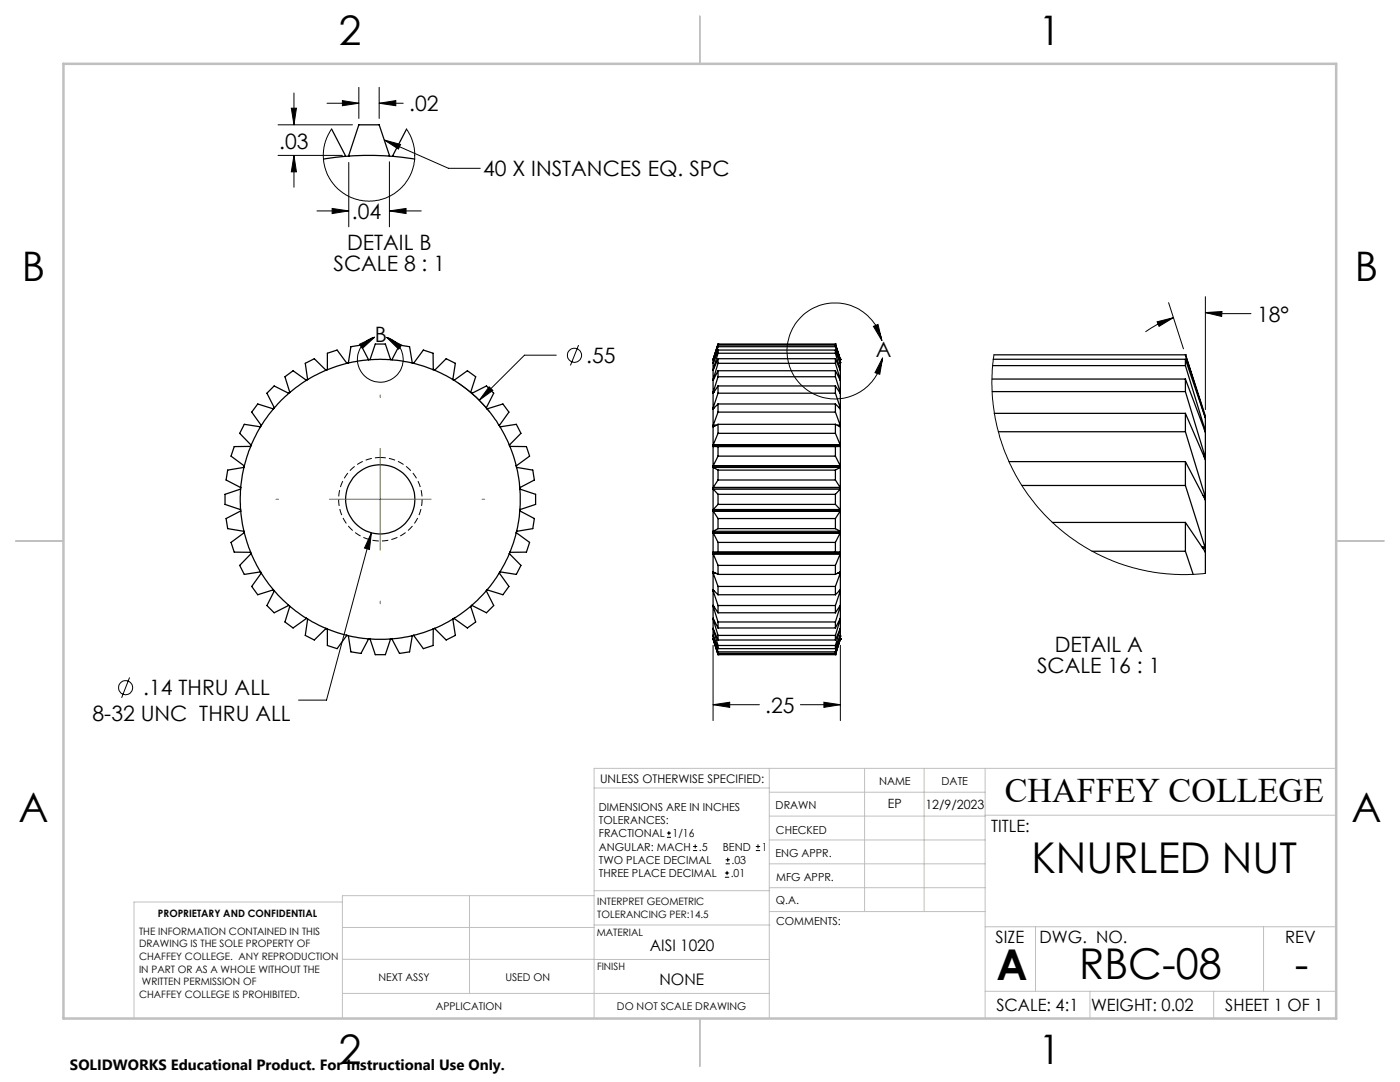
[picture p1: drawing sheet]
<svg xmlns="http://www.w3.org/2000/svg" width="279mm" height="216mm" viewBox="0 0 279 216" stroke-linecap="round" stroke-linejoin="round" font-family="sans-serif">
<g fill="none" stroke="#000" stroke-width=".25">
<path d="M66.2 25.8l2.7 5.4M68.9 31.2l-4.3 .6M69.6 31.2h-.7M69.6 31.2l3-.2 5.1 .2M69.6 31.2l2-6.3h4.1l2 6.3M77.7 31.2h.7M78.4 31.2l4.4 .6M81.1 25.8l-2.7 5.4M57.6 78.5l-2.8 2.9M57.6 78.5l-2.9-1.5-1.4 1.5 1.5 2.9M57.9 78.3l-.3 .2M61.2 75.9l-3.3 2.4"/>
<path d="M61.2 75.9l-2.7-1.9-1.6 1.2 1 3.1M61.4 75.7l-.2 .2M65.1 73.9l-3.7 1.8M65.1 73.9l-2.4-2.3-1.8 .9 .5 3.2M65.3 73.8l-.2 .1M69.2 72.5l-3.9 1.3M69.2 72.5l-1.9-2.6-2 .6v3.3M69.5 72.4l-.3 .1M73.6 71.8l-4.1 .6M73.6 71.8l-1.6-2.9-2 .3-.5 3.2M73.9 71.8h-.3M73.9 71.8h4"/>
<path d="M73.9 71.8l1-3.1h2l1 3.1M77.9 71.8h.3M78.2 71.8l4.1 .6M78.2 71.8l1.5-2.9 2 .3 .6 3.2M82.3 72.4l.3 .1M82.6 72.5l3.8 1.3M82.6 72.5l1.9-2.6 1.9 .6v3.3M86.4 73.8l.3 .1M86.7 73.9l3.6 1.8M86.7 73.9l2.3-2.3 1.9 .9-.6 3.2M90.3 75.7l.3 .2M90.6 75.9l3.3 2.4"/>
<path d="M90.6 75.9l2.7-1.9 1.6 1.2-1 3.1M93.9 78.3l.3 .2M94.2 78.5l2.8 2.9M94.2 78.5l2.9-1.5 1.4 1.5-1.5 2.9M142.3 78.5v2.9M142.3 75.9v2.4M142.3 78.3v.2M142.3 73.9v1.8M142.3 75.7v.2M142.3 73.8v.1M142.3 72.5v1.3M142.3 72.4v.1"/>
<path d="M142.3 71.8v.6M142.3 71.8h.1M142.3 78.3h.2M142.3 75.7h.1M142.3 73.8h.1M142.3 72.4h.1M142.3 71.7h.1M142.3 78.2h.2M142.3 78.2v.1M142.3 73.7h.1M142.3 73.7v.1M142.3 71.7v.1"/>
<path d="M143.3 68.7l-1 3.1M143.3 68.7h.1M143.3 68.7h23.4M143.3 68.9v.3M143.3 69.8v.7M143.3 71.6v.9M143.3 74v1.2M143.3 77v1.5M143.3 78.5l-1 2.8M143.3 78.5h23.4M143.3 77h23.4M143.3 77l-1 1.5"/>
<path d="M143.3 75.2l-1 3M143.3 75.2h23.4M143.3 74h23.4M143.3 74l-1 1.9M143.3 72.5l-1 3.2M143.3 72.5h23.4M143.3 71.6h23.4M143.3 71.6l-1 2.3M143.3 70.5l-1 3.2M143.3 70.5h23.4M143.3 69.8l-1 2.6M143.3 69.8h23.4"/>
<path d="M143.3 69.2l-1 3.2M143.3 69.2h23.4M143.3 68.9l-1 2.8M143.3 68.9h23.4M143.3 68.7l-1 3M166.7 68.7h.1M166.7 68.7l1 3M166.7 68.9v.3M166.7 69.8v.7M166.7 71.6v.9M166.7 74v1.2M166.7 77v1.5"/>
<path d="M166.7 78.5l1 2.8M166.7 77l1 1.5M166.7 75.2l1 3M166.7 74l1 1.9M166.7 72.5l1 3.2M166.7 71.6l1 2.3M166.7 70.5l1 3.2M166.7 69.8l1 2.6M166.7 69.2l1 3.2M166.7 68.9l1 2.8M167.5 78.2h.2M167.6 78.3h.1"/>
<path d="M167.6 75.7h.1M167.6 73.7h.1M167.7 72.4h.1M167.7 71.7h.1M167.7 78.5h.1M167.7 78.2v.1M167.7 75.7h.1M167.7 73.8h.1M167.7 73.7v.1M167.7 72.4v.1M167.7 71.7v.1M167.7 78.5v2.9"/>
<path d="M167.7 75.9v2.4M167.7 78.3v.2M167.7 73.9v1.8M167.7 75.7v.2M167.7 73.8v.1M167.7 72.5v1.3M167.7 71.8v.6M167.7 71.8h.1M198 75.6h38.6M198 78.1h38.6M198.1 73h38.5M198.2 71.7h38.4"/>
<path d="M198.4 70.8h38.2M236.6 70.8h.1M236.6 71.7v1.3M236.6 75.6v2.5M236.6 78.1l3.9 12.9M236.6 75.6l4 10.7M236.6 73l3.9 12.7M236.6 71.7l3.9 11.4M236.6 70.8l3.9 12.2M236.6 70.8l4 12.5M48 97.6v4.1M48 97.6l-3.1 1v2l3.1 1.1"/>
<path d="M48 97.3v.3M48.7 93.3l-.7 4M48.7 93.3l-3.3 .5-.3 2 2.9 1.5M48.8 93l-.1 .3M50 89.1l-1.2 3.9M50 89.1h-3.3l-.6 1.9 2.7 2M50.1 88.8l-.1 .3M52 85.2l-1.9 3.6M52 85.2l-3.2-.5-1 1.8 2.3 2.3M52.1 84.9l-.1 .3M54.5 81.6l-2.4 3.3M54.5 81.6l-3.1-1-1.2 1.6 1.9 2.7"/>
<path d="M54.8 81.4l-.3 .2M97 81.4l.2 .2M97.2 81.6l2.4 3.3M97.2 81.6l3.2-1 1.2 1.6-2 2.7M99.6 84.9l.2 .3M99.8 85.2l1.8 3.6M99.8 85.2l3.2-.5 1 1.8-2.4 2.3M101.6 88.8l.2 .3M101.8 89.1l1.2 3.9M101.8 89.1h3.3l.6 1.9-2.7 2M103 93l.1 .3M103.1 93.3l.4 2 .2 2"/>
<path d="M103.1 93.3l3.2 .5 .3 2-2.9 1.5M103.7 97.3l.1 .3M103.8 97.6v4.1M103.8 97.6l3.1 1v2l-3.1 1.1M142.3 97.6v4.1M142.3 93.3v4M142.3 89.1v3.9M142.3 85.2v3.6M142.3 97.3v.3M142.3 93v.3M142.3 88.8v.3M142.3 81.6v3.3"/>
<path d="M142.3 84.9v.3M142.3 81.4v.2M142.3 97.6h25.4M142.3 93.3h25.4M142.3 97.3h25.4M142.3 93h25.4M142.3 88.8h25.4M142.3 84.9h.5M142.3 81.4h.3M142.3 97.6l1 1M142.3 93.3l1 .5M142.3 97.3h.1"/>
<path d="M142.3 92.9h25.4M142.3 89.1h.1M142.3 89.1h1M142.3 92.9v.1M142.3 89.1h25.4M142.3 88.8h.1M142.3 84.8h.6M142.3 84.8v.1M142.3 81.3h.3M142.3 81.3v.1M143.3 84.7l-1 .5M143.3 80.6v1.6"/>
<path d="M143.3 84.7v1.8M143.3 89.1v1.9M143.3 93.8v2M143.3 98.6v2M143.3 98.6h23.4M143.3 95.8l-1 1.5M143.3 95.8h23.4M143.3 93.8h23.4M143.3 91l-1 1.9M143.3 91h23.4M143.3 89.1h23.4M143.3 86.5l-1 2.3"/>
<path d="M143.3 86.5h23.4M143.3 84.7h23.4M143.3 82.2l-1 2.6M143.3 82.2h23.4M143.3 80.6h23.4M143.3 80.6l-1 1M166.7 80.6v1.6M166.7 84.7v1.8M166.7 89.1v1.9M166.7 93.8v2M166.7 98.6v2M166.7 95.8l1 1.5"/>
<path d="M166.7 91l1 1.9M166.7 86.5l1 2.3M166.7 84.7l1 .5M166.7 82.2l1 2.6M166.7 80.6l1 1M167.1 84.8h.6M167.2 84.9h.5M167.4 81.3h.3M167.5 81.4h.2M167.7 85.2h.1M167.7 97.6l-1 1M167.7 93.3l-1 .5"/>
<path d="M167.7 97.3h.1M167.7 89.1h-1M167.7 89.1h.1M167.7 92.9v.1M167.7 88.8h.1M167.7 84.8v.1M167.7 81.3v.1M167.7 97.6v4.1M167.7 93.3v4M167.7 89.1v3.9M167.7 85.2v3.6M167.7 97.3v.3"/>
<path d="M167.7 93v.3M167.7 88.8v.3M167.7 81.6v3.3M167.7 84.9v.3M167.7 81.4v.2M198.4 82.5h38.2M199.2 86.1h37.4M201.4 92.1h35.2M203.9 96.9h32.7M236.6 82.5v3.6M236.6 92.1v4.8M236.6 96.9l3.9 12.2"/>
<path d="M236.6 92.1l4 7.7M236.6 86.1l3.9 12.8M236.6 82.5l4 9.3M240.1 98.9h.4M240.2 91h.3M240.2 99.1h.4M240.3 91.3h.3M240.3 85.7h.2M240.4 83h.1M240.5 98.9l.1 .2M240.5 91l.1 .3M240.5 85.9h.1"/>
<path d="M240.5 85.7l.1 .2M240.5 83l.1 .4M240.5 83.3h.1M240.6 99.8v9.6M240.6 91.8v7.3M240.6 99.1v.7M240.6 91.3v.5M240.6 86.3v5M240.6 85.9v.4M240.6 83.4v2.5M240.6 83.3v.1M48 101.7v.3"/>
<path d="M48 102l.7 4M48 102l-2.9 1.5 .3 2 3.3 .5M48.7 106l.1 .3M48.8 106.3l1.2 3.9M48.8 106.3l-2.7 1.9 .6 2h3.3M50 110.2l.1 .3M50.1 110.5l1.9 3.6M50.1 110.5l-2.3 2.3 1 1.8 3.2-.5M52 114.1l.1 .3M52.1 114.4l2.4 3.3M52.1 114.4l-1.9 2.6 1.2 1.7 3.1-1M54.5 117.7l.3 .2"/>
<path d="M54.8 117.9l2.8 2.9M54.8 117.9l-1.5 2.9 1.4 1.5 2.9-1.5M97 117.9l-2.8 2.9M97 117.9l1.5 2.9-1.4 1.5-2.9-1.5M97.2 117.7l-.2 .2M99.6 114.4l-2.4 3.3M99.6 114.4l2 2.6-1.2 1.7-3.2-1M99.8 114.1l-.2 .3M101.6 110.5l-1.8 3.6M101.6 110.5l2.4 2.3-1 1.8-3.2-.5M101.8 110.2l-.2 .3M103 106.3l-1.2 3.9"/>
<path d="M103 106.3l2.7 1.9-.6 2h-3.3M103.1 106l-.1 .3M103.7 102l-.2 2-.4 2M103.7 102l2.9 1.5-.3 2-3.2 .5M103.8 101.7l-.1 .3M142.3 102v4M142.3 106.3v3.9M142.3 110.5v3.6M142.3 101.7v.3M142.3 106v.3M142.3 110.2v.3M142.3 114.4v3.3"/>
<path d="M142.3 114.1v.3M142.3 117.9v2.9M142.3 117.7v.2M142.3 101.7h25.4M142.3 102h25.4M142.3 106h25.4M142.3 106.3h25.4M142.3 110.2h.1M142.3 110.5h25.4M142.3 110.5l1 2.3M142.3 114.1l1 .5M142.3 114.4h.1"/>
<path d="M142.3 117.7l1 1M142.3 114.4h.5M142.3 117.9v.1M142.3 117.9h.3M142.3 102l1 1.5M142.3 106.3l1 1.9M142.3 110.2h25.4M142.3 114.4h.6M142.3 114.4l1 2.6M142.3 118h.3M142.3 118l1 2.8M143.3 100.6l-1 1.1"/>
<path d="M143.3 100.6h23.4M143.3 103.5v2M143.3 108.2v2M143.3 112.8v1.8M143.3 117v1.7M143.3 103.5h23.4M143.3 105.5h23.4M143.3 105.5l-1 .5M143.3 108.2h23.4M143.3 110.2h23.4M143.3 110.2h-1M143.3 112.8h23.4"/>
<path d="M143.3 114.6h23.4M143.3 117h23.4M143.3 118.7h23.4M166.7 100.6l1 1.1M166.7 103.5v2M166.7 108.2v2M166.7 112.8v1.8M166.7 117v1.7M166.7 105.5l1 .5M166.7 110.2h1M167.1 114.4h.6M167.2 114.4h.5"/>
<path d="M167.4 118h.3M167.5 117.9h.2M167.7 102l-1 1.5M167.7 106.3l-1 1.9M167.7 114.1l-1 .5M167.7 110.5l-1 2.3M167.7 114.4l-1 2.6M167.7 118l-1 2.8M167.7 102v4M167.7 106.3v3.9M167.7 110.5v3.6M167.7 101.7v.3"/>
<path d="M167.7 106v.3M167.7 110.2v.3M167.7 114.4v3.3M167.7 114.1v.3M167.7 117.9v2.9M167.7 117.7v.2M167.7 110.2h.1M167.7 110.5h.1M167.7 114.1h.1M167.7 117.7l-1 1M167.7 114.4h.1M167.7 117.9v.1"/>
<path d="M210 104.2h26.6M217.9 110h18.7M236.6 110l1.5 4.6M236.6 104.2v5.8M236.6 104.2l4 6M239.9 109.1h.6M240 109.4h.6M240.5 109.1l.1 .3M240.6 110.2v4.2M240.6 109.4v.8M57.6 120.8l.3 .2M57.9 121l3.3 2.4"/>
<path d="M57.9 121l-1 3.1 1.6 1.2 2.7-1.9M61.2 123.4l.2 .1M61.4 123.5l3.7 1.9M61.4 123.5l-.5 3.3 1.8 .9 2.4-2.3M65.1 125.4l.2 .1M65.3 125.5l3.9 1.3M65.3 125.5v3.3l2 .6 1.9-2.6M69.2 126.8l.3 .1M69.5 126.9l4.1 .6M69.5 126.9l.5 3.2 2 .3 1.6-2.9M73.6 127.5h.3M73.9 127.5h4"/>
<path d="M73.9 127.5l1 3.1h2l1-3.1M77.9 127.5h.3M82.3 126.9l-4.1 .6M82.3 126.9l-.6 3.2-2 .3-1.5-2.9M82.6 126.8l-.3 .1M86.4 125.5l-3.8 1.3M86.4 125.5v3.3l-1.9 .6-1.9-2.6M86.7 125.4l-.3 .1M90.3 123.5l-3.6 1.9M90.3 123.5l.6 3.3-1.9 .9-2.3-2.3M90.6 123.4l-.3 .1M93.9 121l-3.3 2.4"/>
<path d="M93.9 121l1 3.1-1.6 1.2-2.7-1.9M94.2 120.8l-.3 .2M142.3 121v2.4M142.3 120.8v.2M142.3 123.5v1.9M142.3 123.4v.1M142.3 125.4v.1M142.3 125.5v1.3M142.3 126.8v.1M142.3 126.9v.6M142.3 127.5h.1M142.3 127.5l1 3.1"/>
<path d="M142.3 120.8l1 1.5M142.3 121h.1M142.3 123.4l1 1.9M142.3 121h.2M142.3 123.5v.1M142.3 125.4l1 2.3M142.3 123.5h.1M142.3 125.5h.1M142.3 125.5v.1M142.3 126.8l1 2.6M142.3 126.9h.1M142.3 127.5v.1"/>
<path d="M142.3 127.6h.1M142.3 121l1 3.1M142.3 123.6h.1M142.3 123.6l1 3.2M142.3 125.6h.1M142.3 125.6l1 3.2M142.3 126.9l1 3.2M142.3 127.6l1 2.8M142.3 127.6l1 3M143.3 130.6h.1M143.3 130.6h23.4M143.3 120.8v1.5"/>
<path d="M143.3 124.1v1.2M143.3 126.8v.9M143.3 128.8v.6M143.3 130.1v.3M143.3 120.8h23.4M143.3 122.3h23.4M143.3 124.1h23.4M143.3 125.3h23.4M143.3 126.8h23.4M143.3 127.7h23.4M143.3 128.8h23.4M143.3 129.4h23.4"/>
<path d="M143.3 130.1h23.4M143.3 130.4h23.4M166.7 130.6h.1M166.7 120.8v1.5M166.7 124.1v1.2M166.7 126.8v.9M166.7 128.8v.6M166.7 130.1v.3M167.5 121h.2M167.6 121h.1M167.6 123.6h.1M167.6 123.5h.1"/>
<path d="M167.6 125.6h.1M167.7 126.9h.1M167.7 127.6h.1M167.7 121l-1 3.1M167.7 123.6l-1 3.2M167.7 125.5h.1M167.7 125.6l-1 3.2M167.7 126.9l-1 3.2M167.7 127.6l-1 2.8M167.7 121v2.4M167.7 120.8v.2M167.7 123.5v1.9"/>
<path d="M167.7 123.4v.1M167.7 125.4v.1M167.7 125.5v1.3M167.7 126.8v.1M167.7 126.9v.6M167.7 127.5h.1M167.7 127.5v.1M167.7 127.6l-1 3M167.7 120.8l-1 1.5M167.7 123.4l-1 1.9M167.7 121h.1M167.7 125.4l-1 2.3"/>
<path d="M167.7 123.5v.1M167.7 126.8l-1 2.6M167.7 125.5v.1"/>
<circle cx="75.9" cy="99.6" r="6.9"/>
</g>
<g fill="none" stroke="#000" stroke-width=".2">
<path d="M58.7 18.6v6.3M71.6 17.4v6.2M75.7 17.4v6.2M55.5 24.9h14.8M55.5 31h12.8M58.1 21.6h1.1l-.5 3.3zM58.7 31l.5 3.3h-1.1zM58.7 31v6.4M65.3 20.6h6.3M66.2 25.8l-.7 1-.6 1.4-.3 1.8v2.2l.2 1.2 .6 1.6 1.5 2.1 2.1 1.8 2 .9 2.6 .3 2.7-.3 2.3-1.1 2-1.8 1.2-1.7 .8-2.3 .2-2.6-.6-2.6-1.1-1.9M68.3 20.1l3.3 .5-3.3 .5zM69.6 32.4v12.9"/>
<path d="M75.7 20.6l3.3-.5v1zM75.7 20.6h4.8M76.7 27.9l3.2 .9-.4 .9zM76.7 27.9l12.8 5.7h6.3M77.7 32.3v13M63.3 42.1h6.3M66.3 41.6l3.3 .5-3.3 .5zM77.7 42.1l3.3-.5v1zM77.7 42.1h6.4M240.6 59.2v22.5M71.8 68.7l3-1.4-2.5 2.2zM74.8 67.3a4.6 4.6 0 0 0-2.7 7 4.6 4.6 0 0 0 7.5 .1 4.6 4.6 0 0 0-2.4-7.1"/>
<path d="M77.2 67.3l3 1.6-.6 .8zM91.4 76.4a29 29 0 0 1 6.4 5.8M97.6 77.2l.8 .7-2.8 2zM111 70.9h-6.3l-9.1 9M115.5 68.9l-1.7 4M174.3 65.1l.9-.4 .8 3.3zM176 68a9.6 9.6 0 0 0-15-5.7 9.6 9.6 0 0 0 .7 16 9.6 9.6 0 0 0 14.4-6.9M176.1 71.4l-.5 3.3-1-.3zM198.4 70.8a38.3 38.3 0 0 0 42.2 43.6M230.9 64.2l3.3-.8-2.9 1.7zM233.2 60.4l3 9.2M234.2 63.4a22.1 22.1 0 0 0-5.6 2.8"/>
<path d="M240.6 62.4l3.3-.2-.1 .9zM240.6 62.4l2.7 .2h6.4M74.1 106.3l-.4 3.3-1-.2zM74.1 106.3l-8.9 33.4h-5.6M25.9 135.2l-1.6 4M142.3 128.8v15M167.7 128.8v15M142.3 140.6l3.3-.5v1zM142.3 140.6h9.3M159.7 140.6h8M164.4 140.1l3.3 .5-3.3 .5zM133.1 167.1h.8"/>
<path d="M133.1 166.2h.8M133.5 165.8v.9M138.3 169.7h.8M138.3 168.9h.8M138.7 168.5v.8M144.7 175h.8M144.7 174.2h.8M144.8 172.4h.9M144.8 171.6h.9M145.1 173.8v.8M145.2 171.1v.9M150.8 169.7h.9"/>
<path d="M150.8 168.9h.9M151.3 168.5v.8"/>
<circle cx="114.7" cy="70.9" r="1.41"/>
<circle cx="25.1" cy="137.2" r="1.42"/>
</g>
<path d="M75.9 91.3a8.3 8.3 0 0 0-7.3 12.2 8.3 8.3 0 0 0 14.2 .8 8.3 8.3 0 0 0-6.1-13h-.8" fill="none" stroke="#000" stroke-width=".2" stroke-dasharray="1.3 .6" stroke-dashoffset=".2" stroke-linecap="butt"/>
<g fill="none" stroke="#c0c0c0" stroke-width=".2">
<path d="M118.6 157.2h34.9M153.5 153.3v49.9M153.5 158.1h43.1M172.5 153.3v28.6M184.4 153.3v28.6M196.6 153.3v49.9M266.7 153.3h-148.1v49.9M68.3 180h-41.6v23.2M93.7 178.7v19.5M118.6 178.7h-50.3v24.5M118.6 177.7h35M153.5 167.6h43.1"/>
<path d="M153.5 162.8h43.1M153.5 172.4h43.1M153.5 177.1h43.1M196.6 162.7h70.1M68.3 198.2h85.2M68.3 191.4l85.2 .1M68.3 185.1h50.3M118.6 184.6h35M153.6 181.9h43M196.6 197.8h70.1M196.6 184.9h70.1M206.7 184.9v12.9"/>
<path d="M217.5 197.8v5.4M242.2 197.8v5.4M252.2 184.9v12.9"/>
</g>
<path d="M139.7 3.2v9.5M3.1 107.9h9.6M266.7 107.9h9.5M139.7 203.2v9.6" fill="none" stroke="#c0c0c0" stroke-width=".25"/>
<path d="M12.7 12.7h254v190.5h-254z" fill="none" stroke="#c0c0c0" stroke-width=".5"/>
<path d="M75.9 78.8v.5M55.1 99.6h.5M65.7 99.6h20.3M75.9 89.5v20.3M96.2 99.6h.5M75.9 119.9v.6" fill="none" stroke="#808000" stroke-width=".2"/>
<g fill="#000">
<path d="M71.8 68.7l3-1.4-2.5 2.2zM77.2 67.3l3 1.6-.6 .8zM174.3 65.1l.9-.4 .8 3.3zM176.1 71.4l-.5 3.3-1-.3zM76.7 27.9l3.2 .9-.4 .9z"/>
<path d="M74.1 106.3l-1.4 3.1 1 .2zM97.6 77.2l-2 2.7 2.8-2zM142.3 140.6l3.3-.5v1zM164.4 140.1l3.3 .5-3.3 .5zM240.6 62.4l3.3-.2-.1 .9zM230.9 64.2l3.3-.8-2.9 1.7zM66.3 41.6l3.3 .5-3.3 .5zM77.7 42.1l3.3-.5v1zM68.3 20.1l3.3 .5-3.3 .5zM75.7 20.6l3.3-.5v1zM58.1 21.6h1.1l-.5 3.3zM58.7 31l.5 3.3h-1.1z"/>
</g>
<g font-size="8.5">
<text x="205.9" y="174.2">KNURLED NUT</text>
<text x="198.9" y="195.5">A</text>
<text x="215.4" y="195.4">RBC-08</text>
<text x="258.4" y="195.4">-</text>
</g>
<g font-size="8.1">
<text x="67.6" y="8.9">2</text>
<text x="207.3" y="8.9">1</text>
<text x="4.4" y="56.2">B</text>
<text x="270.4" y="56.2">B</text>
<text x="3.7" y="164.1">A</text>
<text x="269.7" y="164.1">A</text>
<text x="67.6" y="212.4">2</text>
<text x="207.3" y="212.4">1</text>
</g>
<text font-size="6.9" x="200.5" y="160.1">CHAFFEY COLLEGE</text>
<g font-size="4.2">
<text x="81.7" y="22.2">.02</text>
<text x="55.7" y="29.7">.03</text>
<text x="96.4" y="35.2">40 X INSTANCES EQ. SPC</text>
<text x="70.2" y="43.7">.04</text>
<text x="69.3" y="49.9">DETAIL B</text>
<text x="66.6" y="54.1">SCALE 8 : 1</text>
<text x="250.9" y="64.2">18°</text>
<text x="74.8" y="68.3">B</text>
<text x="174.8" y="71.2">A</text>
<text x="117" y="72.4">.55</text>
<text x="210.5" y="130.1">DETAIL A</text>
<text x="207" y="134.3">SCALE 16 : 1</text>
<text x="18.5" y="143.8">8-32 UNC THRU ALL</text>
<text x="28.6" y="138.8">.14 THRU ALL</text>
<text x="152.7" y="142.2">.25</text>
</g>
<g font-size="3.4">
<text x="197.8" y="166">TITLE:</text>
<text x="198.7" y="188.1">SIZE</text>
<text x="207.5" y="188.1">DWG. NO.</text>
<text x="256.5" y="188.2">REV</text>
<text x="198.8" y="201.7">SCALE: 4:1</text>
<text x="217.7" y="201.8">WEIGHT: 0.02</text>
<text x="244.5" y="201.7">SHEET 1 OF 1</text>
</g>
<g font-size="3.2">
<text x="129.7" y="189.8">AISI 1020</text>
<text x="131.6" y="196.6">NONE</text>
</g>
<text font-size="3" x="14" y="213.5">SOLIDWORKS Educational Product. For Instructional Use Only.</text>
<g font-size="2.5">
<text x="177.2" y="161.3">EP</text>
<text x="184.7" y="161.4">12/9/2023</text>
</g>
<text font-size="2.4" x="119.8" y="156.2">UNLESS OTHERWISE SPECIFIED:</text>
<g font-size="2.2">
<text x="119.5" y="161.8">DIMENSIONS ARE IN INCHES</text>
<text x="154.8" y="161.4">DRAWN</text>
<text x="175.4" y="156.6">NAME</text>
<text x="187.9" y="156.7">DATE</text>
<text x="119.5" y="164.4">TOLERANCES:</text>
<text x="119.5" y="167.1">FRACTIONAL</text>
<text x="134.2" y="167.1">1/16</text>
<text x="154.9" y="166.3">CHECKED</text>
<text x="119.5" y="172.4">TWO PLACE DECIMAL</text>
<text x="119.5" y="169.7">ANGULAR: MACH</text>
<text x="139.5" y="169.7">.5</text>
<text x="144.2" y="169.7">BEND</text>
<text x="146" y="172.4">.03</text>
<text x="152" y="169.7">1</text>
<text x="154.8" y="171">ENG APPR.</text>
<text x="119.5" y="175">THREE PLACE DECIMAL</text>
<text x="145.8" y="175">.01</text>
<text x="154.9" y="175.7">MFG APPR.</text>
<text x="154.9" y="180.4">Q.A.</text>
<text x="154.9" y="184.6">COMMENTS:</text>
</g>
<g font-size="2.1">
<text x="75.5" y="195.7">NEXT ASSY</text>
<text x="100.9" y="195.7">USED ON</text>
<text x="86.9" y="201.5">APPLICATION</text>
<text x="123.1" y="201.6">DO NOT SCALE DRAWING</text>
</g>
<g font-size="2">
<text x="31.5" y="182.9">PROPRIETARY AND CONFIDENTIAL</text>
<text x="119.2" y="180.6">INTERPRET GEOMETRIC</text>
<text x="119.2" y="183.1">TOLERANCING PER:14.5</text>
<text x="27.8" y="186.5">THE INFORMATION CONTAINED IN THIS</text>
<text x="27.8" y="189">DRAWING IS THE SOLE PROPERTY OF</text>
<text x="27.8" y="191.6">CHAFFEY COLLEGE. ANY REPRODUCTION</text>
<text x="119.1" y="186.7">MATERIAL</text>
<text x="27.8" y="194.1">IN PART OR AS A WHOLE WITHOUT THE</text>
<text x="28.3" y="196.6">WRITTEN PERMISSION OF</text>
<text x="119.1" y="193.5">FINISH</text>
<text x="27.8" y="199.1">CHAFFEY COLLEGE IS PROHIBITED.</text>
</g>
</svg>
